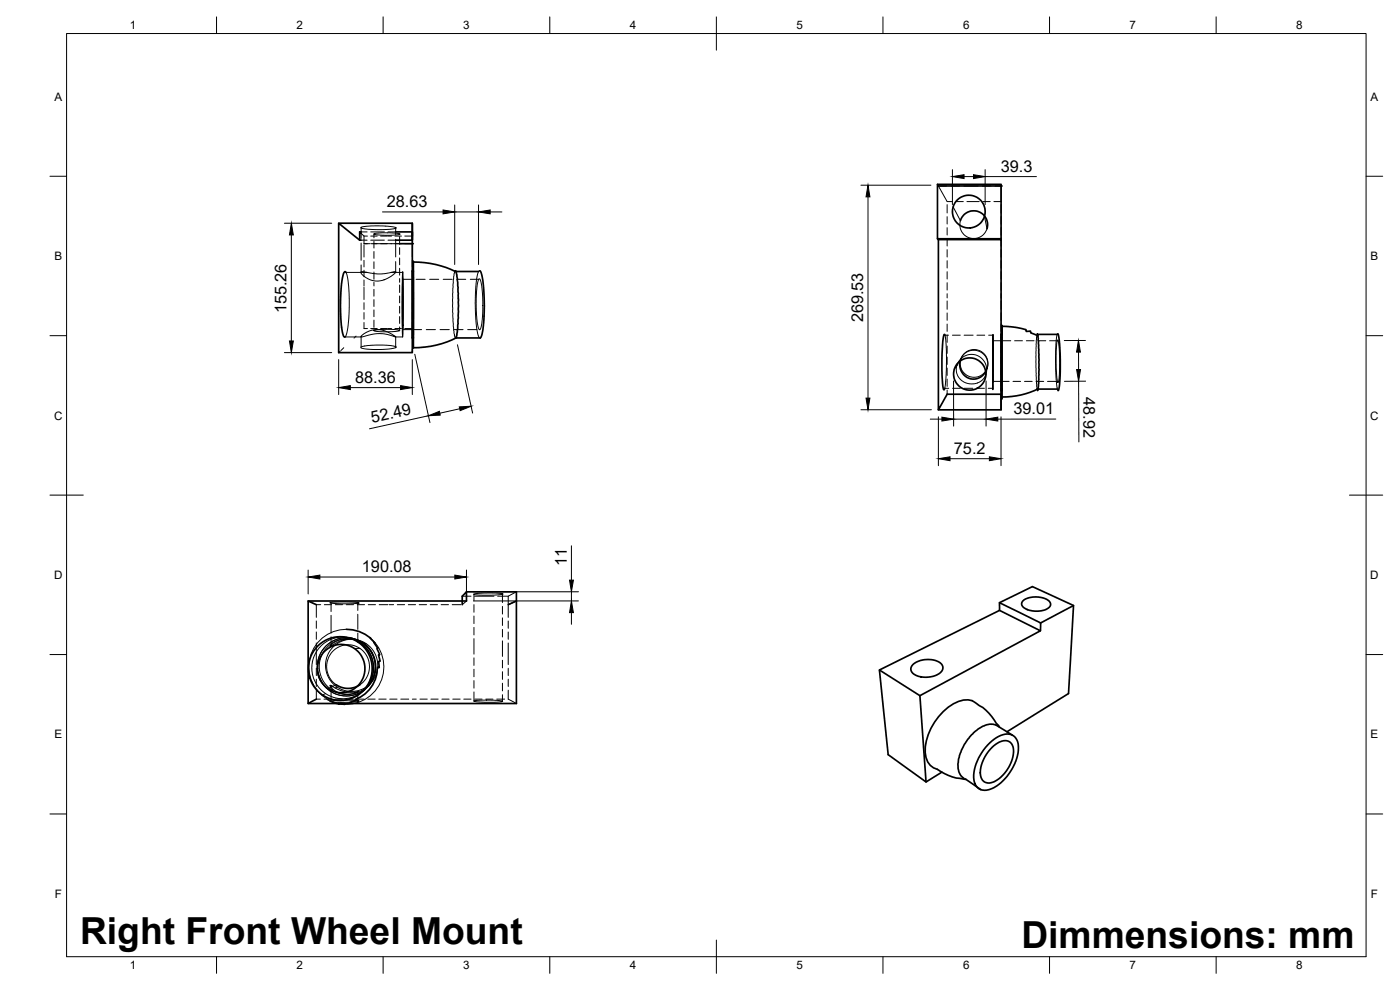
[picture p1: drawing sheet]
<svg xmlns="http://www.w3.org/2000/svg" width="420mm" height="297mm" viewBox="0 0 420 297" stroke-linecap="round" stroke-linejoin="round" font-family="sans-serif">
<!-- layer: Hidden -->
<g fill="none" stroke="#000" stroke-width=".3">
<path d="M281.3 55.3l2.9 5.2h1.6M281.6 55.8h2.5M285.4 55.8h2.6M289.2 55.8h4.3M294.8 55.8h2.5M298.6 55.8h1.8M300.4 55.3v5.2h-2.1M108.4 70l.8 .8M108.4 72.9v5.2M108.4 72.1h1.8M108.4 69.6h1.8M108.4 68.4v3.1"/>
<path d="M108.4 79.5v2.1M109.2 73.5v3.6M109.2 70.8v2.3h1.8M109.2 78.1v2M109.2 70.8h1.1M111.3 72.1h4.1M111.3 69.6h4.1M111.3 73.1h1.9M111.3 70.8h1.9M112 73.1h4.3h-2.1M112.2 70.3v1.1M112.2 72.4v2"/>
<path d="M112.2 75.5v2M112.2 78.5v2.1M114.2 70.8h2.1M116.4 72.1h2.3M116.4 69.6h2.3M116.5 73.1h1M116.5 70.8h1M117.3 73.1h2.6M118.5 73.1h2M118.5 70.8h2M118.7 68.4a26.1 26.1 0 0 1-10.4-.1 25.1 25.1 0 0 1 10.4 0v2.1M118.7 71.8v5.3"/>
<path d="M118.7 78.5v3.2M119.9 70.2l-2.9-.3h-3.3l-1.5 .3 .8 .2 2.5 .2 4.4-.3M119.9 71v2.3M119.9 74.3v2.1M119.9 77.4v2M121.5 73.1h2M121.5 70.8h2M123.7 73.5v3.6M123.7 70.8v2.3M123.7 78.1v2M284.2 61.4v2.5M284.2 65v2.2"/>
<path d="M284.2 68.3v2.2M284.2 71.6v2.2M284.2 74.9v2.2M284.2 78.2v2.2M286 62.1l2.2 4.1a4.2 4.2 0 0 0 2.8 5.2 4.2 4.2 0 0 0 5.2-2.8l-.8-3.7M286.9 60.5h2.2M290.2 60.5h3.7M295 60.5h2.2M300.4 61.4v2.5M300.4 65v2.2M300.4 68.3v2.2M300.4 71.6v2.2"/>
<path d="M300.4 74.9v2.2M300.4 78.2v2.2M108.3 81.6a7.4 7.4 0 0 1 3.6 .4 23.2 23.2 0 0 0 6.9-.5 6.5 6.5 0 0 1-10.5 .2zM109.2 86.2v3.7M109.2 81.1v1.9M109.2 84v1.8M109.2 90.8v2M109.2 93.8v2M109.2 96.8v1.8h1.1M110.1 81.7h-6.3a43.3 43.3 0 0 1 .7 15.2l-.4 3.1-.6 1.1M111.3 98.6h1.9M112.2 99.2l3.3-.4 3.4 .1 1.1 .3-3.4 .4-3.5-.2z"/>
<path d="M112.2 81.6v2.2M112.2 96v2.2M112.2 84.7v1.1M112.2 86.8v2.1M112.2 89.9v2.1M112.2 93v2M114.2 98.6h2.1M116.5 98.6h1M117.4 81.7h3.5M118.5 98.6h2M119.9 85.5v2.3M119.9 80.5v2.1"/>
<path d="M119.9 83.6v1.1M119.9 88.8v2.1M119.9 91.9v2.1M119.9 95v2.1M119.9 98.1v1.1M120.8 81.5l.3 8.5-.3 11.1-.1-6.4zM120.8 98.9h5.7M120.9 83.7v15.2zM120.9 83.8h2.8M121.5 98.6h2M123.7 86.2v3.7M123.7 81.1v1.9"/>
<path d="M123.7 84v1.8M123.7 90.8v2M123.7 93.8v2M123.7 96.8v4.6M124 81.5v19.9zM124.9 83.8h2.7M127.9 98.9h2.8M128.9 83.8h2.8M132.1 98.9h2.7M133 83.8h2.7M136.2 98.9h2.8M136.5 81.5l-.6 4.1-.1 8 .3 5.5 .4 2.1 .3 .2"/>
<path d="M136.7 81.2l-.2 .2M137.1 83.8h2.7M140.4 98.9h2.7M141.1 83.8h2.6M143.8 83.7a8.3 8.3 0 0 1 1 4.8 27.2 27.2 0 0 1-.7 10.4h-.3a31.3 31.3 0 0 1-.7-12.5zM144 81.2h-.1a10.9 10.9 0 0 0-1.2 6.1 42.6 42.6 0 0 0 1.1 13.9l.4 .2M284.2 90.3v2.5M284.2 81.5v2.2M284.2 84.8v2.2M284.2 88.1v1.3M284.2 93.9v2.2M284.2 97.2v2.2"/>
<path d="M300.4 90.3v2.5M300.4 81.5v2.2M300.4 84.8v2.2M300.4 88.1v1.3M300.4 93.9v2.2M300.4 97.2v2.2M102.1 105.4l-.5 .4M103.2 104.3l-.9 .9M103.3 101.1h5M106.4 101.3l-.2 .1M106.9 100.8l-.4 .3M108.4 100.9a7.7 7.7 0 0 1 10.4 .2l-.3-.1a13.3 13.3 0 0 0-10.1 .1z"/>
<path d="M108.4 101.1v3M120.8 101.1h-2.1v3.2a23.7 23.7 0 0 1-10.4 0 16.2 16.2 0 0 1 7.5-.7l2.9 .5M123.7 104.8v.5M123.7 105.5v.3M283.3 100.6h1.4M283.6 100.6a64 64 0 0 1-.1 15.9h1.2M284.2 100.5v2.2M284.2 103.8v2.2M284.2 107.1v2.2M284.2 110.4v2.2M284.2 113.7v2.2M284.2 117v1.3"/>
<path d="M285.8 100.6h2.4M285.9 116.5h2.3M287.3 109.2a4.5 4.5 0 0 1 6.6-2.3 4.5 4.5 0 0 1 1.1 6.8 4.5 4.5 0 0 1-6.9 0l-1-1.9 .1-2.2-.8 1.2M288.1 108.4a4.2 4.2 0 0 1 5.2-3.2 4.2 4.2 0 0 1 3 5.3M288.4 107.6a4.2 4.2 0 0 1 7.1-1.1 4.2 4.2 0 0 1-2.4 6.7 4.2 4.2 0 0 1-4.7-5.4l-.2 .2M289.3 116.5h2.7M289.3 100.6h2.7M293.1 116.5h2.3M293.2 100.6h2.3M295.9 112.2l-.2 1.4M296.3 110.5l-.6 1.2M296.3 110.2v.3"/>
<path d="M296.6 116.5h1.4M296.7 100.6h1.3M298 102.2h5.3M298 100.3v16.7zM298 102v12.8zM298 114.4h4.9M300.4 100.1v.2M300.4 100.5v2.2M300.4 103.8v2.2M300.4 107.1v2.2M300.4 110.4v2.2M300.4 113.7v2.2"/>
<path d="M300.4 117v1.3M300.7 100.3v16.4zM304 114.4h2.3M304.5 102.2h2.4M307.5 114.4h2.3M308 102.2h2.3M310.9 114.4h2.3M311.3 116.8l.1 .4M311.4 100.3l-.1-.2-.3 2.1-.1 4.8 .3 9.7M311.5 102.2h2.3M314.4 114.4h3M315 102.2h2.6"/>
<path d="M317.4 102.1a1.03 1.03 0 0 1 .4 1.2l.2 4.4a22.4 22.4 0 0 1-.5 7.1 40.6 40.6 0 0 1-.1-12.7zM317.6 100.3l-.1-.2a33.8 33.8 0 0 0-.7 10.9l.3 4.1 .4 2.1M138.7 178.9h2.7M142.2 178.4v1.9M142.5 178.9h5.8M149.4 178.9h3.1M150.8 178.3l-3.5 .3h-3.2l-1.9-.3 3.1-.4 5.4 .2 .1 2.7M152.5 178.9v6.3M155 177.6l-2.5 1.3M94.9 192.9v6.5M94.9 186.3v2.2M94.9 189.6v2.2"/>
<path d="M96.2 181.4h-1.3v3.8M97.3 181.4h2.2M99.4 193.5a8.1 8.1 0 0 1 8.3-1.3l-.2-.1a9.4 9.4 0 0 0-8.5 1.9zM99.4 184.6v5.4M99.4 191.1v2.8M99.4 181v2.5M100.6 181.4h2.2M103.9 181.4h2.2M103.9 188.8a11.3 11.3 0 0 0-10.7 14.5 11.3 11.3 0 0 0 17 6.2 11.3 11.3 0 0 0 1-18.1M104.6 191.3a9.2 9.2 0 0 0-9.9 4.7 9.3 9.3 0 0 0 0 8.9l.4 .6a9.2 9.2 0 0 0 12.7 2.7l1-.7M107.2 181.4h2.2M107.4 181l-4.9 .2-3.5-.4 3-.2 5.4 .2v2.4"/>
<path d="M107.4 184.3v4.5M107.4 190v2.1M108 194.5l-1.6 .1M108.8 192.8a8.7 8.7 0 0 0-9.7 0 8.7 8.7 0 0 0-3.7 9M108.9 193l1 .1M110.5 181.4h2.2M113.8 181.4h2.6M116.8 181.4h1.3M119.2 181.4h2.2M122.5 181.4h2.2M125.8 181.4h2.2M129.1 181.4h2.2"/>
<path d="M132.4 181.4h2.2M135.7 181.4h2.6M140 180.3l-1.3 1.1M142.2 191.6v4.7M142.2 181.4v2.3M142.2 184.8v2.3M142.2 188.2v2.3M142.2 197.4v2.3M150.8 192.3v4.6M150.8 181.9v2.3M150.8 185.4v2.3M150.8 188.8v2.3"/>
<path d="M150.8 198.1v2.3M152.5 192.9v6.5M152.5 186.3v2.2M152.5 189.6v2.2M155 180.3l-2.5 1.1M94.9 207.1v2.7h1.2M94.9 200.5v2.2M94.9 203.8v2.2M95.6 202.7a8.8 8.8 0 0 1 9.8-11.2 8.8 8.8 0 0 1 5.6 13.8 8.8 8.8 0 0 1-14.9-1.3M95.8 203.4l.2 .4M96.6 204.9a8.7 8.7 0 0 0 12.5 2.3M97.2 209.8h2.2"/>
<path d="M97.7 208.1l-.9 .5M98.3 209.8l-.2 .1 1.8 .8M99.1 207.4h.1M99.8 206l.2 .1a9.4 9.4 0 0 0 7.7 1.3l-.1 .1a6.8 6.8 0 0 1-8.6-1.8h.4v4.6M99.9 206.8l-.4 .2M100.5 209.8h2.2M101 211.1h1M101.2 206.1l-.6 .3M101.5 211l2 .3M102.4 211.1h1.9M103.8 209.8h2.2M107.1 209.8h2.2"/>
<path d="M107.4 207.6v2.9l-4.9 .2-3.5-.2 .5-.2 3.4-.2 4.5 .2M108 205.5a6.5 6.5 0 0 0 1.4-9.8 6.5 6.5 0 0 0-9.9 0 6.5 6.5 0 0 0 1.4 9.8l-2.5 1.1M110.3 205.8a7.8 7.8 0 0 0-1.6-13.4 7.8 7.8 0 0 0-11 7.9 7.8 7.8 0 0 0 12.2 5.8l.3-.2M110.4 209.8h2.2M110.4 205.9l-1 1.1M113.7 209.8h2.2M117 209.8h2.2M120.3 209.8h2.4M123.7 209.8h1.2M126 209.8h2.2M129.3 209.8h2.2M132.6 209.8h2.2"/>
<path d="M135.9 209.8h2.2M139.2 209.8h2.2M142.2 210.3l3.8-.3 3.8 .2 1.1 .2-5.2 .3zM142.2 207.6v2.7M142.2 200.8v2.3M142.2 204.2v2.3M142.5 209.8h2.2M145.8 209.8h2.2M149.1 209.8h2.3M150.8 201.5v2.3M150.8 205v2.3M150.8 208.4v2.1"/>
<path d="M152.5 207.1v2.7l2.5 1.3M152.5 200.5v2.2M152.5 203.8v2.2"/>
<circle cx="104.2" cy="200" r="8.4"/>
</g>
<!-- layer: Visible -->
<g fill="none" stroke="#000" stroke-width=".51">
<path d="M281.6 55.8h18.8M101.6 67h22.1v38.8h-22.1v-38.8l6.3 5.1M107.9 72.1h.5M107.9 69.6h.5M108.4 70l-.5-.4v2.5M118.7 68.3v.1M118.7 69.6h5M119.9 70.2v.1M119.9 73.1h3.8M123.7 67v5.1M123.7 69.6v2.5h-5M123.7 69.6v1.2"/>
<path d="M124 78.6a28.1 28.1 0 0 1 12.5 2.8l7.1 .1M281.3 71.6h19.1v.3M281.6 71.9v51.1l2.6-4.7h16.2v4.7h-18.8M281.6 71.9h18.8v51.1M288.2 66.2a4.2 4.2 0 0 1 5.2-2.8 4.2 4.2 0 0 1 2.8 5.2M300.4 71.6v-16.3h-19.1v16.3l.3 .3M103.8 81.7l-.2-.2a3.4 3.4 0 0 0-1 2.8 50.4 50.4 0 0 0 .5 16.4l.4 .4M123.7 81.2v20.2h.3M123.7 81.5h.3M124 81.5v-3.2v26v-2.9M124 81.5v-.3v20.2M136.7 81.2l.3 .6 .3 1.7 .3 6.4-.1 7.2-.4 3.4-.3 .9"/>
<path d="M144 81.2a15.8 15.8 0 0 1 1.3 7.4 36 36 0 0 1-1 12.6l-7.5 .2M300.7 97.9l4.4 .4 2.8 .6 .1 .5 1.3-.1v.6l2.2 .9M118.7 104.1v.2M136.8 101.4a27.9 27.9 0 0 1-12.8 2.9M283.6 100.6l-.2-.3a55.2 55.2 0 0 0-.5 15.4l.4 1.3 .2-.5M287.3 109.2l-.1 .4M288.1 108.4a4.2 4.2 0 0 0 2.4 5 4.2 4.2 0 0 0 5.2-1.7M288.4 107.6v.2M300.4 116.7h.3M300.7 100.3v-2.7v22.1v-3M300.7 100.3v-.2v17.1v-.5M300.7 100.3h-.3v16.9"/>
<path d="M311.4 117.2l.3-1.3 .1-4.9-.1-7.4-.3-3.3h6.2a62.8 62.8 0 0 1 .1 16.8l-.2 .1M317.3 116.7l-6 .1a23.8 23.8 0 0 1-10.6 2.3M140 177.6h15v33.5h-50.7M150.8 178.2v.1M92.5 180.3h47.5v-2.7l-1.3 1.3v2.5M94.9 181.4l-2.4-1.1v30.8l2.4-1.3M103.9 188.8a11.3 11.3 0 0 1 7.3 2.6l1.3 1.5h-.2l1.1 1.6-.3 .1 .9 1.8-.4 .1 .5 1.9h-.5l.2 1.9h-.5a10.2 10.2 0 0 1-6.7 9.6l.2 .3-1.7 .5 .1 .3h-3.7M104.6 191.3a9.4 9.4 0 0 1 5.4 3.2 9.2 9.2 0 0 1-1.2 13M107.4 180.8l.3 .1-.3 .1M107.4 192.6l.6 .1M108.8 192.8a8.7 8.7 0 0 1 1.6 13.1M155 180.3l-2.5 1.1"/>
<path d="M273.9 199.5a7.1 7.1 0 0 1 8.7-.3 1.99 1.99 0 0 1-1.3 3.2 7.1 7.1 0 0 1-7.6-.6 1.65 1.65 0 0 1 .2-2.3zM300 180.8l12.3 6.1v2.4M300 183.1l12.3 6.2-36.2 19.4M306.9 180.4a6.7 6.7 0 0 1 8.1 .2 1.53 1.53 0 0 1-1.1 2.3 6.8 6.8 0 0 1-7.1-1.1l-.2-.6zM322.2 181.7l-9.9 5.2M92.5 211.1h8.5M95.4 201.8l.5 1.6 .7 1.5M95.6 202.7l.2 .7M96 203.8l.1 .2M99.4 205.7l.4 .3M99.9 210.7l1.8 .6-.1-.1 1.9 .1M100.9 205.5a6.4 6.4 0 0 0 7.1 0"/>
<path d="M102 211.1h.4M107.4 210.3l.3 .1-.3 .1M109.4 207l-.3 .2M110.3 205.8l-.1 .1M263.9 201l12.2 7.7 1.8 25.9-11.3-8.2-2.7-25.4 36.1-17.9v-2.3l9.8-4.8 12.4 5.7-1.5 26.4-18.5 11.5M299.9 218.2l-2.3-3.2a15.1 15.1 0 0 0-4.7-4.1 5 5 0 0 0-5.2-.5 17.3 17.3 0 0 0-10 15.4 5.1 5.1 0 0 0 3.6 5 16.1 16.1 0 0 0 8.6 3.1M282.7 231.7l-4.8 2.9M289.7 233.7l4.7 3.2M296.4 223.5a7.8 7.8 0 0 1 6.9-3.1 4.1 4.1 0 0 1 2.3 4.8 15.1 15.1 0 0 1-8.4 11.6 3.5 3.5 0 0 1-3.6-.3 3.5 3.5 0 0 1-1.4-3.3 15.2 15.2 0 0 1 4.2-9.7zM297.8 224.2a4.9 4.9 0 0 1 5-1.7 3.8 3.8 0 0 1 1.2 4.7 10.8 10.8 0 0 1-6.6 7.7 2.6 2.6 0 0 1-3.2-3 11.5 11.5 0 0 1 3.6-7.7zM303.8 220.6l-4.8-3a4.6 4.6 0 0 0-4.1 .3 14.3 14.3 0 0 0-7.4 12.7l.6 1.8 1.2 1.1"/>
<circle cx="290.8" cy="63.5" r="4.9"/>
<circle cx="291" cy="112.2" r="4.8"/>
<circle cx="102.1" cy="200.6" r="9.6"/>
<circle cx="102.5" cy="200.6" r="7.2"/>
</g>
<g fill="#000">
<circle cx="300.4" cy="55.8" r=".25"/>
<circle cx="123.7" cy="73.1" r=".25"/>
</g>
<!-- layer: BORDER -->
<g fill="none" stroke="#000" stroke-width=".3">
<path d="M20 10.1h390v276.9h-390zM65 5.1v5M115 5.1v5M165 5.1v5M215 5.1v10M265 5.1v5M315 5.1v5M365 5.1v5M15 52.9h5M410 52.9h5M15 100.7h5M410 100.7h5"/>
<path d="M15 148.6h10M405 148.6h10M15 196.4h5M410 196.4h5M15 244.2h5M410 244.2h5M65 287v5M115 287v5M165 287v5M215 282.1v9.9M265 287v5M315 287v5"/>
<path d="M365 287v5"/>
</g>
<!-- layer: FD_Dimensions -->
<g fill="none" stroke="#000" stroke-width=".3">
<path d="M258.4 55.6h21M260.5 59.1v60.4M285.8 50.9v10.5M289.3 53h2.9M295.7 50.9v10.5M295.7 53h15.3M85.3 67h14.2M87.4 70.5v31.8M114.8 63.6h18.2M136.5 61.5v17.9M136.5 63.6h7.1M143.6 61.5v17.9"/>
<path d="M147.1 63.6h3.5M85.3 105.8h14.2M101.6 107.9v10.5M105.1 116.3h15.1M123.7 107.9v10.5M124.5 106.3l4.5 20.5M137.3 103.4l4.5 20.5M286.2 114.3v13.6M295.9 114.3v13.6M323.7 105.6v5.3M323.7 114.4l.1 18.2M325.8 102.2h-6.4"/>
<path d="M325.8 114.4h-6.4M128.6 124.7l-17.7 4M138 122.6l-6 1.4M258.4 122.9h21.1M279.2 125.8h3.5M281.6 125.1v14.6M285.1 137.6h11.8M286.2 125.8h9.7M300.4 125.1v14.6M316.9 125.7l-17.5 .1M92.5 171v7.2M96 173.1h40.5"/>
<path d="M140 171v7.2M142.1 177.6h31.5M171.5 163.8v10.3M171.5 177.6v2.7M142.1 180.3h31.5M171.5 183.8v3.5"/>
</g>
<g fill="#000" stroke="#000" stroke-width=".3">
<path d="M260.5 55.6l.6 3.5h-1.2zM285.8 53l3.5-.6v1.2zM292.2 52.4l3.5 .6-3.5 .6zM87.4 67l.6 3.5h-1.1zM133 63l3.5 .6-3.5 .6zM143.6 63.6l3.5-.6v1.2zM86.9 102.3h1.1l-.6 3.5zM101.6 116.3l3.5-.6v1.2zM120.2 115.7l3.5 .6-3.5 .6zM259.9 119.5h1.2l-.6 3.4zM323.7 102.2l.6 3.4h-1.2zM323.1 110.9h1.2l-.6 3.5z"/>
<path d="M128.6 124.7l3.3-1.3 .2 1.2zM137.8 122.1l3.6-.2-3.3 1.3zM282.7 125.2l3.5 .6-3.5 .5zM281.6 137.6l3.5-.5v1.1zM296.9 137.1l3.5 .5-3.5 .6zM295.9 125.8l3.5-.6v1.1zM92.5 173.1l3.5-.5v1.1zM136.5 172.6l3.5 .5-3.5 .6zM170.9 174.1h1.2l-.6 3.5zM171.5 180.3l.6 3.5h-1.2z"/>
</g>
<g font-size="11.2">
<text x="24" y="283.3">Right Front Wheel Mount</text>
<text x="306.5" y="284.5">Dimmensions: mm</text>
</g>
<g font-size="4.9">
<text x="300.4" y="51.5">39.3</text>
<text x="116.1" y="62.1">28.63</text>
<text x="86" y="94" transform="rotate(-90 86 94)">155.26</text>
<text x="259" y="96.7" transform="rotate(-90 259 96.7)">269.53</text>
<text x="106.6" y="114.8">88.36</text>
<text x="325.2" y="119.2" transform="rotate(90 325.2 119.2)">48.92</text>
<text x="304.1" y="124.3">39.01</text>
<text x="111.7" y="127" transform="rotate(-12 111.7 127)">52.49</text>
<text x="286.3" y="136.2">75.2</text>
<text x="108.6" y="171.7">190.08</text>
<text x="170.1" y="169.7" transform="rotate(-90 170.1 169.7)">11</text>
</g>
<g font-size="3.5">
<text x="39" y="8.8">1</text>
<text x="89" y="8.8">2</text>
<text x="139" y="8.8">3</text>
<text x="189" y="8.8">4</text>
<text x="239" y="8.8">5</text>
<text x="289" y="8.8">6</text>
<text x="339" y="8.8">7</text>
<text x="389" y="8.8">8</text>
<text x="16.3" y="30.2">A</text>
<text x="411.3" y="30.2">A</text>
<text x="16.3" y="78">B</text>
<text x="411.3" y="78">B</text>
<text x="16.2" y="125.9">C</text>
<text x="411.2" y="125.9">C</text>
<text x="16.2" y="173.7">D</text>
<text x="411.2" y="173.7">D</text>
<text x="16.3" y="221.6">E</text>
<text x="411.3" y="221.6">E</text>
<text x="16.4" y="269.4">F</text>
<text x="411.4" y="269.4">F</text>
<text x="39" y="290.8">1</text>
<text x="89" y="290.8">2</text>
<text x="139" y="290.8">3</text>
<text x="189" y="290.8">4</text>
<text x="239" y="290.8">5</text>
<text x="289" y="290.8">6</text>
<text x="339" y="290.8">7</text>
<text x="389" y="290.8">8</text>
</g>
</svg>
